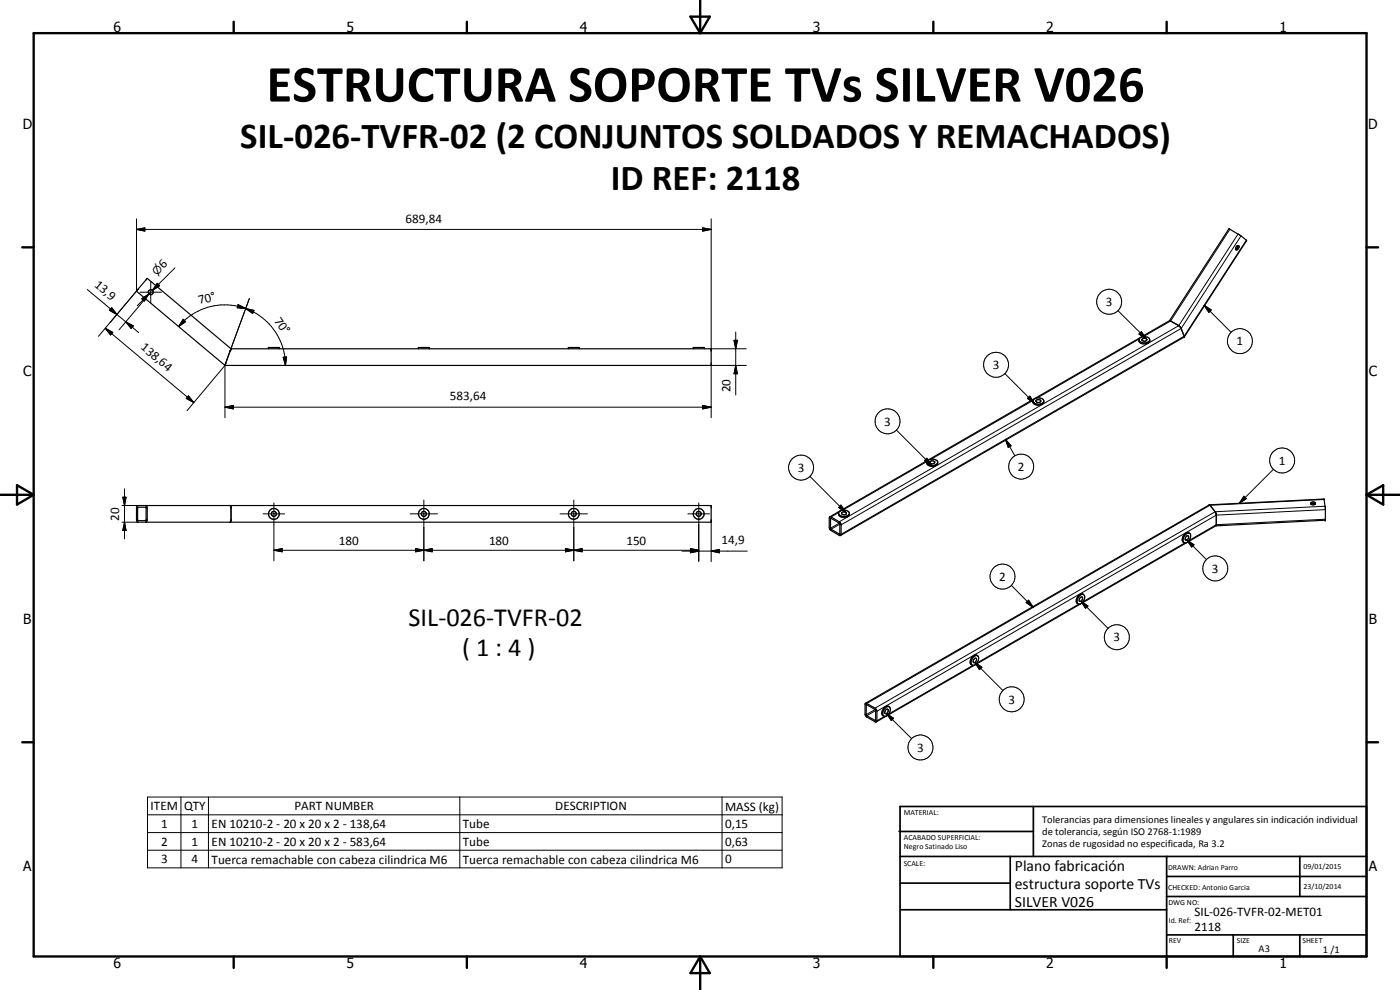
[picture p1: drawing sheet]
<svg xmlns="http://www.w3.org/2000/svg" width="420mm" height="297mm" viewBox="0 0 420 297" stroke-linecap="round" stroke-linejoin="round" font-family="sans-serif">
<g fill="none" stroke="#000" stroke-width=".35">
<path d="M371 74l.6-.3a.78 .78 0 0 1 .1 .8 .78 .78 0 0 1-.8 .4l-.1-.2zM371.5 73.7l-.1 .6-.6 .5M351 96.2l2.8 1.5 .5 .5 1.1 2.9M351 96.2l17.8-27.5 3.1 1.7 2.1 1.7-18.6 29M351 96.2l-102 58.9M67.5 109.6h.1M69.3 104.6l-25.1-21.1-3.2 3.8 26.5 22.3M69.3 104.6h144.1v5h-145.9M69.3 104.6l-1.8 5M80.5 104.6v-.3h3.3v.3M125.5 104.6v-.3h3.3v.3M170.6 104.6v-.3h3.2v.3"/>
<path d="M208.1 104.6v-.3h3.2v.3M310.2 119.9a2.05 2.05 0 0 1 3.1 .4l-.1 .5a2.1 2.1 0 0 1-2.6 .6l-.6-.6zM342.1 101.4a1.7 1.7 0 0 1 1.8-.5 1.7 1.7 0 0 1 1.1 1.5l-.4 .5a2.31 2.31 0 0 1-2.7-.3l-.1-.8zM342.8 101.7a.87 .87 0 0 1 1.4 .3 .71 .71 0 0 1-.8 .5 .71 .71 0 0 1-.6-.8zM345 102.1a2.02 2.02 0 0 1-3 .3l-.2-.3M355.4 101.1l-103.1 59.6M278.2 138.7v.3M278.4 138.2a2.12 2.12 0 0 1 3 .4 1.51 1.51 0 0 1-2.1 1.3 1.04 1.04 0 0 1-1-.5 1.04 1.04 0 0 1 .1-1.2zM279.1 138.5a.81 .81 0 0 1 .8-.3 .81 .81 0 0 1 .6 .6 .79 .79 0 0 1-.8 .4 .79 .79 0 0 1-.6-.7zM281.4 138.7a2 2 0 0 1-3.2 .2M311 120.1a.66 .66 0 0 1 .8-.3 .66 .66 0 0 1 .4 .8h-1.1l-.3-.3zM313.3 120.3a1.89 1.89 0 0 1-3.3 .1"/>
<path d="M41.3 151.7h172.1v5h-172l-.4-.6v-3.9zM41.3 152.3l.1 3.9 2.4-.1v-3.8M41.3 152.3h.1M41.3 152.3h2.5M43.8 152.3h.1M43.8 151.7l.4 .7v3.6l-.5 .7M69.1 151.7l.2 .5v3.9l-.3 .6M249 155.1l3.2 1.7 .2 .7v2.8l-.1 .4M249 155.1l-.1 3.2 .2 .7 2.8 1.7h.4M249.3 155.5l2.7 1.5v3.2l-2.7-1.5zM249.3 155.5h.1M251.7 154a1.93 1.93 0 0 0 3.2 .1"/>
<path d="M251.9 153.5a2.11 2.11 0 0 1 3 .4 1.3 1.3 0 0 1-1.8 1.3l-.8-.1-.6-.6v-.7zM252.6 153.8l.9-.2 .5 .3a.77 .77 0 0 1-.7 .6 .77 .77 0 0 1-.8-.6zM393.4 150.8a.84 .84 0 0 1 1.4 .3 .78 .78 0 0 1-.8 .4 .78 .78 0 0 1-.7-.6zM393.4 151.3l.5-.3 .8 .3M397.3 149.7l.1 .1M397.3 149.7l-34.4 1.8M397.4 149.8l.4 2.8-.1 3.5-32.8 1.7M323.8 178.9l.9-.6a.97 .97 0 0 1 .9 .6 .97 .97 0 0 1-.3 1.1 1.3 1.3 0 0 1-1.9 1l-.1-1zM324.1 179.4l.6-.3a.86 .86 0 0 1-.7 1.4l-.1-.6zM325.2 178.4a1.53 1.53 0 0 0-2.2 1.4v.8l.6 .6M355.5 160.2a1.05 1.05 0 0 1 1.5-.2 1.05 1.05 0 0 1 .2 1.5 1.41 1.41 0 0 1-.9 1.2 1.41 1.41 0 0 1-1.4-.3 2.49 2.49 0 0 1 .6-2.2zM356.1 160.9l.4-.2a.8 .8 0 0 1 .1 .9 .8 .8 0 0 1-.8 .5l-.1-.5z"/>
<path d="M357 160l-.2-.1a2.11 2.11 0 0 0-1.7 2.6l.2 .3M292.5 197.6l.4-.1a.75 .75 0 0 1 0 .9 .75 .75 0 0 1-.8 .3l-.1-.5zM293.4 196.8a1.22 1.22 0 0 0-1.9 .6l-.3 1.1a.9 .9 0 0 0 .5 1.1M293.4 196.8a1.9 1.9 0 0 1-1.1 2.8h-.6M293.4 196.8a1.73 1.73 0 0 0-2 1.8l.1 .7 .2 .3M259.8 211l103.1-59.5 1.9 2.2 .2 .7-.1 3.3-101.9 58.9M259.8 211l-.2 .2 .1 3.3 .4 .6 2.5 1.5h.4M259.8 211l2.8 1.5 .4 .4 .2 .5v2.9l-.2 .3M260 211.5l2.8 1.5v3.2l-2.8-1.6zM265.6 212.5a.92 .92 0 0 1 1.4-.4 .92 .92 0 0 1 .1 1.4l-.9 1.2a.82 .82 0 0 1-1.1 0 .82 .82 0 0 1-.1-1.1zM265.8 213.1l.2-.2a.48 .48 0 0 1 .7 .2 .48 .48 0 0 1-.3 .6 .49 .49 0 0 1-.7 .4 .49 .49 0 0 1-.1-.8zM266.9 212a1.78 1.78 0 0 0-1.9 .6 1.78 1.78 0 0 0-.3 1.9l.5 .4"/>
<circle cx="45.2" cy="87.7" r=".75"/>
<circle cx="82.2" cy="154.2" r="1.63"/>
<circle cx="82.2" cy="154.2" r=".76"/>
<circle cx="127.2" cy="154.2" r="1.62"/>
<circle cx="127.2" cy="154.2" r=".76"/>
<circle cx="172.2" cy="154.2" r="1.64"/>
<circle cx="172.2" cy="154.2" r=".75"/>
<circle cx="209.7" cy="154.2" r="1.63"/>
<circle cx="209.7" cy="154.2" r=".75"/>
</g>
<g fill="none" stroke="#000" stroke-width=".3">
<path d="M41 68.8l2.5-.4v.9zM41 68.8h172.4M41 65.7v21.7M210.9 68.4l2.5 .4-2.5 .5zM213.4 65.7v39.7M369.1 68.8l-17.8 27.5-8.2 4.7M371.5 70.2l-17.7 27.5-101.9 58.8M372.4 70.8l-17.9 27.8-102.1 58.9M374 72.1l-18.6 28.8-103 59.4M26.2 86.9l8.9 7.5M31.6 98.5l2.3 1.2-.7 .8zM31.6 98.5l26.6 22.3"/>
<path d="M33.1 96.8l8.3-10-11.9 14.1M33.5 92.3l1.6 2.1-2.3-1.3zM35.1 94.4l6.5 5.4M37.7 96.6l2.3 1.2-.6 .8zM42 87.7h6.5M42.6 89.6l2.1-1.4-1.4 2.1zM43.2 90.1l-7.5 8.9M44.7 88.2l-3.5 3.5M45.1 87.8l-.4 .5M45.2 84.4v6.5M47.2 85l.7 .7-2.1 1.4zM47.5 85.4l-1.7 1.7"/>
<path d="M52.5 80.4l-6.7 6.7M55 95.8l.7 .7-2.1 1.5zM71.4 91.4l2.3 1.2-2.5-.3zM73.7 92.6l2.5 .5-.4 .9zM73.7 92.6a17.9 17.9 0 0 0-20.1 5.4M73.7 92.6a18.1 18.1 0 0 1 12 17M74.8 89.6l-5.8 15.8M220.8 99.6v18.9M335.5 93.2l8.5 8.4M342.5 99.5l1.5 2.1-2.2-1.4zM361.4 91.6l2.1 1.4-.7 .7zM361.4 91.6l8.1 8.1"/>
<path d="M56.5 118.8l1.7 2-2.3-1.3zM85 107.2l1-.1-.3 2.5zM213.4 104.6h10.6M220.3 102.1h1l-.5 2.5zM220.8 109.6l.5 2.5h-1zM224 109.6h-10.6v15.7M301.6 112.1l8.9 8.9M308.3 119.5l.8-.6 1.4 2.1zM341.8 101.7l-30.5 17.7M56.1 123.2l11.4-13.6v15.7M67.5 122.2l2.5-.5v1zM67.5 122.2h145.9"/>
<path d="M210.9 121.7l2.5 .5-2.5 .5zM269 129l10.6 10.6M277.4 138.2l.8-.7 1.4 2.1zM278.2 137.5l1.4 2.1-2.2-1.4zM278.2 138.5l-25.3 14.6M301.7 131.8l1.7 2-.8 .4zM301.7 131.8l2.9 5M310 120.1l-30.6 17.7M36.6 151.7h4.8M36.6 156.7h4.8M36.9 149.2h.9l-.4 2.5zM37.4 156.7l.4 2.5h-.9z"/>
<path d="M37.4 146.7v15M78.9 154.2h6.5M82.2 150.9v17.4M123.1 154.2h8.2M127.2 150v18.3M168.1 154.2h8.2M172.2 150v18.3M206.4 154.2h6.5M209.7 150.9v17.6M213.4 156v12.5M243.1 142.9l10.7 10.8M249.4 155.5l-.2 .1"/>
<path d="M251.7 153.8l-2.3 1.3M251.9 157l-2.7 1.5M252 157.3l-2.6 1.5M252.4 151.6l1.4 2.1-2.1-1.4zM373.3 148.9l.7 .7-2.1 1.4zM382.2 140.8l-10.3 10.2M397.4 149.9l-34.3 1.7-103 59.5M397.7 151.9l-33 1.6-102.1 59M397.8 152.9l-32.8 1.7-101.8 58.8M397.8 155.8l-32.8 1.6-8.2 4.8M82.2 165.1l2.5-.5v1zM82.2 165.1h127.5"/>
<path d="M124.7 164.6l2.5 .5-2.5 .5zM127.2 165.1l2.5-.5v1zM169.7 164.6l2.5 .5-2.5 .5zM172.2 165.1l2.5-.5v1zM204.7 165.4h19.6M207.2 164.6l2.5 .5-2.5 .5zM207.2 164.8l2.5 .6-2.5 .5zM207.2 164.8l2.5 .6-2.5 .5v-1.3l2.5 .5M209.7 165.1l-2.5 .5M213.4 165.4l2.5-.6v1.1zM252 160.1l-.1 .1M303.5 175.6l6.6 6.6"/>
<path d="M355.6 162.9l-30.6 17.7M356.2 162.1l2.1 1.3-.7 .7zM356.2 162.1l5.9 5.8M292 199.6l-25.4 14.6M292.6 198.8l2.1 1.4-.7 .7zM292.6 198.8l8.4 8.4M308 180.8l.7-.7 1.4 2.1zM308.7 180.1l1.4 2.1-2.1-1.4zM323.8 181.3l-30.6 17.6M324.4 180.4l2.1 1.4-.7 .7zM324.4 180.4l8.2 8.2M260.1 211.5l-.1 .1"/>
<path d="M262.6 212.9l-2.6 1.5M262.8 216.1l-.2 .1M262.8 213.2l-2.7 1.6M265.5 214.9l-2.3 1.4M266.1 214.1l2.1 1.4-.7 .7zM266.1 214.1l7.5 7.5M44.3 239.1h190.4v21.3h-190.4zM54.3 239.1v21.3M62.6 239.1v21.3M138 239.1v21.3M216.7 239.1v21.3M44.3 244.5h190.4"/>
<path d="M44.3 249.8h190.4M44.3 255.1h190.4"/>
<circle cx="332.9" cy="90.5" r="3.7"/>
<circle cx="298.9" cy="109.4" r="3.8"/>
<circle cx="372.1" cy="102.4" r="3.7"/>
<circle cx="266.4" cy="126.4" r="3.7"/>
<circle cx="306.5" cy="140" r="3.7"/>
<circle cx="384.8" cy="138.2" r="3.8"/>
<circle cx="240.4" cy="140.3" r="3.8"/>
<circle cx="300.9" cy="173" r="3.7"/>
<circle cx="364.7" cy="170.5" r="3.7"/>
<circle cx="335.2" cy="191.2" r="3.8"/>
<circle cx="303.6" cy="209.8" r="3.7"/>
<circle cx="276.2" cy="224.3" r="3.8"/>
</g>
<g fill="#000">
<circle cx="374.1" cy="72.1" r=".18"/>
<circle cx="69.3" cy="104.6" r=".18"/>
<circle cx="128.8" cy="104.3" r=".18"/>
<circle cx="170.6" cy="104.3" r=".18"/>
<circle cx="173.8" cy="104.3" r=".18"/>
<circle cx="213.4" cy="104.6" r=".18"/>
<circle cx="213.4" cy="151.7" r=".18"/>
<circle cx="397.3" cy="149.7" r=".18"/>
<circle cx="397.7" cy="156.1" r=".18"/>
</g>
<g fill="none" stroke="#000" stroke-width=".71">
<path d="M10.1 9.9h400v277.1h-400zM70.1 6.5v3.4M140.1 6.5v3.4M207.2 5h5.8l-2.9 4.9zM210.1 0v9.9M280.1 6.5v3.4M350.1 6.5v3.4M6.7 74.2h3.4M410.1 74.2h3.5M.1 148.5h10M5.1 145.6l5 2.9-5 2.9zM410.1 148.5h10"/>
<path d="M410.1 148.5l5-2.9v5.8zM6.7 222.7h3.4M410.1 222.7h3.5M70.1 287v3.4M140.1 287v3.4M210.1 287v10M210.1 287l2.9 5h-5.8zM280.1 287v3.4M350.1 287v3.4"/>
</g>
<g fill="none" stroke="#000" stroke-width=".51">
<path d="M269.8 249.5h40.3M270.1 242h140v45h-140zM270.1 257h140M303.2 257v16M310.1 242v15M350.1 257v30M390.1 257v12M270.1 265h33.1M270.1 273h80M350.1 269h60M350.1 263h60M350.1 280.5h60"/>
<path d="M370.1 280.5v6.5M390.1 280.5v6.5"/>
</g>
<g fill="#000">
<path d="M41 68.8l2.5-.4v.9zM210.9 68.4l2.5 .4-2.5 .5zM33.5 92.3l1.6 2.1-2.3-1.3zM31.6 98.5l2.3 1.2-.7 .8zM37.7 96.6l2.3 1.2-.6 .8zM42.6 89.6l2.1-1.4-1.4 2.1zM47.2 85l.7 .7-2.1 1.4zM55 95.8l.7 .7-2.1 1.5zM71.4 91.4l2.3 1.2-2.5-.3zM73.7 92.6l2.5 .5-.4 .9zM361.4 91.6l2.1 1.4-.7 .7zM56.5 118.8l1.7 2-2.3-1.3z"/>
<path d="M85 107.2l1-.1-.3 2.5zM220.3 102.1h1l-.5 2.5zM220.8 109.6l.5 2.5h-1zM308.3 119.5l.8-.6 1.4 2.1zM342.5 99.5l1.5 2.1-2.2-1.4zM67.5 122.2l2.5-.5v1zM210.9 121.7l2.5 .5-2.5 .5zM278.2 137.5l1.4 2.1-2.2-1.4zM301.7 131.8l1.7 2-.8 .4zM36.9 149.2h.9l-.4 2.5zM37.4 156.7l.4 2.5h-.9zM252.4 151.6l1.4 2.1-2.1-1.4z"/>
<path d="M373.3 148.9l.7 .7-2.1 1.4zM82.2 165.1l2.5-.5v1zM124.7 164.6l2.5 .5-2.5 .5zM127.2 165.1l2.5-.5v1zM169.7 164.6l2.5 .5-2.5 .5zM172.2 165.1l2.5-.5v1zM207.2 164.6l2.5 .5-2.5 .5zM207.2 164.8l2.5 .6-2.5 .5zM213.4 165.4l2.5-.6v1.1zM356.2 162.1l2.1 1.3-.7 .7zM308.7 180.1l1.4 2.1-2.1-1.4zM324.4 180.4l2.1 1.4-.7 .7z"/>
<path d="M266.1 214.1l2.1 1.4-.7 .7zM292.6 198.8l2.1 1.4-.7 .7z"/>
</g>
<text font-size="15.8" x="80" y="30.5">ESTRUCTURA SOPORTE TVs SILVER V026</text>
<g font-size="11">
<text x="72.1" y="44.5">SIL-026-TVFR-02 (2 CONJUNTOS SOLDADOS Y REMACHADOS)</text>
<text x="183.3" y="57.1">ID REF: 2118</text>
</g>
<g font-size="7.9">
<text x="122.6" y="187.8">SIL-026-TVFR-02</text>
<text x="138.7" y="196.8">( 1 : 4 )</text>
</g>
<g font-size="4.7">
<text x="304.6" y="261.2">Plano fabricación</text>
<text x="304.6" y="266.6">estructura soporte TVs</text>
<text x="304.6" y="272">SILVER V026</text>
</g>
<g font-size="4.2">
<text x="34" y="9.6">6</text>
<text x="104" y="9.6">5</text>
<text x="174" y="9.6">4</text>
<text x="244" y="9.6">3</text>
<text x="314" y="9.6">2</text>
<text x="384" y="9.6">1</text>
<text x="6.8" y="38.7">D</text>
<text x="410.6" y="38.7">D</text>
<text x="7" y="112.9">C</text>
<text x="410.8" y="112.9">C</text>
<text x="7" y="187.1">B</text>
<text x="410.8" y="187.1">B</text>
<text x="7" y="261.4">A</text>
<text x="410.8" y="261.4">A</text>
<text x="34" y="290.4">6</text>
<text x="104" y="290.4">5</text>
<text x="174" y="290.4">4</text>
<text x="244" y="290.4">3</text>
<text x="314" y="290.4">2</text>
<text x="384" y="290.4">1</text>
</g>
<g font-size="3.9">
<text x="121.7" y="66.8">689,84</text>
<text x="49.1" y="80.9" transform="rotate(-45 49.1 80.9)">6</text>
<text x="28.1" y="85.8" transform="rotate(40 28.1 85.8)">13,9</text>
<text x="59.9" y="91.3" transform="rotate(-15 59.9 91.3)">70°</text>
<text x="331.9" y="91.9">3</text>
<text x="82.2" y="96.2" transform="rotate(55 82.2 96.2)">70°</text>
<text x="42" y="104.6" transform="rotate(40 42 104.6)">138,64</text>
<text x="371.1" y="103.6">1</text>
<text x="297.9" y="110.7">3</text>
<text x="219.3" y="117.7" transform="rotate(-90 219.3 117.7)">20</text>
<text x="135" y="120.1">583,64</text>
<text x="265.4" y="127.7">3</text>
<text x="239.4" y="141.6">3</text>
<text x="305.5" y="141.3">2</text>
<text x="383.8" y="139.4">1</text>
<text x="35.8" y="156.2" transform="rotate(-90 35.8 156.2)">20</text>
<text x="101.7" y="163.5">180</text>
<text x="146.8" y="163.5">180</text>
<text x="188" y="163.5">150</text>
<text x="216.5" y="163.3">14,9</text>
<text x="363.7" y="171.8">3</text>
<text x="299.9" y="174.3">2</text>
<text x="334.2" y="192.4">3</text>
<text x="302.6" y="211.1">3</text>
<text x="275.2" y="225.6">3</text>
<text x="45.2" y="243.1">ITEM</text>
<text x="55.2" y="243.1">QTY</text>
<text x="88.3" y="243.1">PART NUMBER</text>
<text x="166.6" y="243.1">DESCRIPTION</text>
<text x="217.6" y="243.2">MASS (kg)</text>
<text x="48.3" y="248.4">1</text>
<text x="57.5" y="248.4">1</text>
<text x="63.5" y="248.4">EN 10210-2 - 20 x 20 x 2 - 138,64</text>
<text x="138.9" y="248.5">Tube</text>
<text x="217.6" y="248.4">0,15</text>
<text x="48.3" y="253.7">2</text>
<text x="57.5" y="253.7">1</text>
<text x="63.5" y="253.7">EN 10210-2 - 20 x 20 x 2 - 583,64</text>
<text x="138.9" y="253.8">Tube</text>
<text x="217.6" y="253.7">0,63</text>
<text x="48.3" y="259">3</text>
<text x="57.5" y="259">4</text>
<text x="63.5" y="259.1">Tuerca remachable con cabeza cilindrica M6</text>
<text x="138.9" y="259.1">Tuerca remachable con cabeza cilindrica M6</text>
<text x="217.6" y="259">0</text>
<text x="358.5" y="275">SIL-026-TVFR-02-MET01</text>
<text x="358.5" y="279.4">2118</text>
</g>
<text font-size="3.3" x="47.1" y="82.8" transform="rotate(-45 47.1 82.8)">n</text>
<g font-size="3.1">
<text x="312.7" y="246.8">Tolerancias para dimensiones lineales y angulares sin indicación individual</text>
<text x="312.7" y="250.4">de tolerancia, según ISO 2768-1:1989</text>
<text x="312.7" y="254">Zonas de rugosidad no especificada, Ra 3.2</text>
<text x="377.7" y="285.6">A3</text>
<text x="397" y="285.9">1 /1</text>
</g>
<g font-size="2.4">
<text x="271.2" y="244.4">MATERIAL:</text>
<text x="271.3" y="252">ACABADO SUPERFICIAL:</text>
<text x="271.3" y="254.6">Negro Satinado Liso</text>
<text x="271.2" y="259.7">SCALE:</text>
<text x="350.6" y="261">DRAWN: Adrian Parro</text>
<text x="391.2" y="260.6">09/01/2015</text>
<text x="350.6" y="267">CHECKED: Antonio Garcia</text>
<text x="391.2" y="266.7">23/10/2014</text>
<text x="350.6" y="271.4">DWG NO:</text>
<text x="350.8" y="276.9">Id. Ref:</text>
<text x="350.8" y="282.8">REV</text>
<text x="371.2" y="282.9">SIZE</text>
<text x="390.9" y="282.9">SHEET</text>
</g>
</svg>
